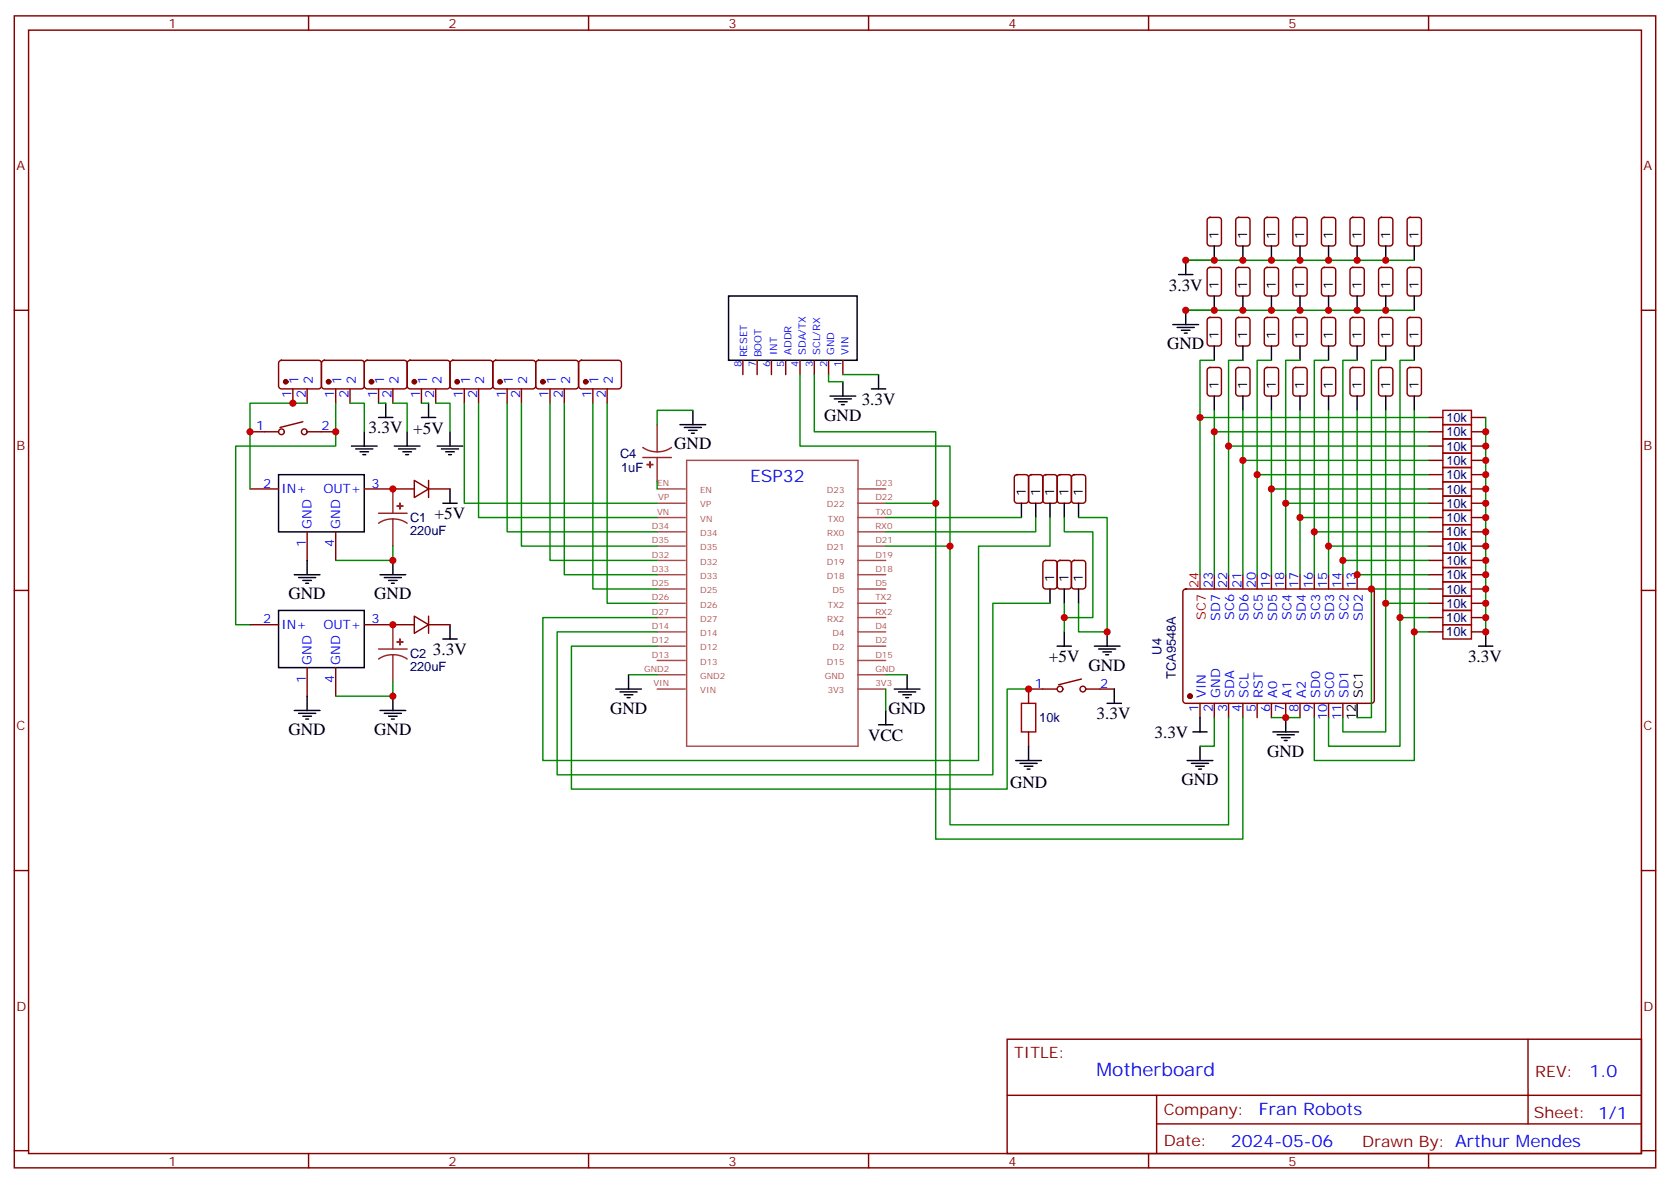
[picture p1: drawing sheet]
<svg xmlns="http://www.w3.org/2000/svg" width="412mm" height="292mm" viewBox="0 0 412 292" stroke-linecap="round" stroke-linejoin="round" font-family="sans-serif">
<g fill="none" stroke="#870000" stroke-width=".35">
<path d="M3.5 3.9h405.4v284.4h-405.4zM7.1 7.4h398.2v277.3h-398.2zM76.2 3.9v3.5M145.3 3.9v3.5M214.5 3.9v3.5M283.6 3.9v3.5M352.8 3.9v3.5M298.3 53.9l.5-.2h2.1a.71 .71 0 0 1 .7 .7v5.6a.76 .76 0 0 1-.7 .7h-2.1a.76 .76 0 0 1-.7-.7v-5.6zM305.4 53.9l.5-.2h2.1a.71 .71 0 0 1 .7 .7v5.6a.76 .76 0 0 1-.7 .7h-2.1a.76 .76 0 0 1-.7-.7v-5.6zM312.4 53.9l.5-.2h2.1a.71 .71 0 0 1 .7 .7v5.6a.76 .76 0 0 1-.7 .7h-2.1a.76 .76 0 0 1-.7-.7v-5.6zM319.5 53.9l.5-.2h2.1a.71 .71 0 0 1 .7 .7v5.6a.76 .76 0 0 1-.7 .7h-2.1a.76 .76 0 0 1-.7-.7v-5.6zM326.6 53.9l.4-.2h2.1a.71 .71 0 0 1 .7 .7v5.6a.76 .76 0 0 1-.7 .7h-2.1a.76 .76 0 0 1-.7-.7v-5.6z"/>
<path d="M333.6 53.9l.5-.2h2.1a.71 .71 0 0 1 .7 .7v5.6a.76 .76 0 0 1-.7 .7h-2.1a.76 .76 0 0 1-.7-.7v-5.6zM340.7 53.9l.4-.2h2.2a.71 .71 0 0 1 .7 .7v5.6a.76 .76 0 0 1-.7 .7h-2.2a.76 .76 0 0 1-.7-.7v-5.6zM347.7 53.9l.5-.2h2.1a.71 .71 0 0 1 .7 .7v5.6a.76 .76 0 0 1-.7 .7h-2.1a.76 .76 0 0 1-.7-.7v-5.6zM3.5 76.6h3.6M298.3 78.6l.5-.2h2.1a.71 .71 0 0 1 .7 .7v5.6a.76 .76 0 0 1-.7 .7h-2.1a.76 .76 0 0 1-.7-.7v-5.6zM298.3 66.2l.5-.2h2.1a.71 .71 0 0 1 .7 .7v5.7a.76 .76 0 0 1-.7 .7h-2.1a.76 .76 0 0 1-.7-.7v-5.7zM305.4 78.6l.5-.2h2.1a.71 .71 0 0 1 .7 .7v5.6a.76 .76 0 0 1-.7 .7h-2.1a.76 .76 0 0 1-.7-.7v-5.6zM305.4 66.2l.5-.2h2.1a.71 .71 0 0 1 .7 .7v5.7a.76 .76 0 0 1-.7 .7h-2.1a.76 .76 0 0 1-.7-.7v-5.7zM312.4 78.6l.5-.2h2.1a.71 .71 0 0 1 .7 .7v5.6a.76 .76 0 0 1-.7 .7h-2.1a.76 .76 0 0 1-.7-.7v-5.6zM312.4 66.2l.5-.2h2.1a.71 .71 0 0 1 .7 .7v5.7a.76 .76 0 0 1-.7 .7h-2.1a.76 .76 0 0 1-.7-.7v-5.7zM319.5 78.6l.5-.2h2.1a.71 .71 0 0 1 .7 .7v5.6a.76 .76 0 0 1-.7 .7h-2.1a.76 .76 0 0 1-.7-.7v-5.6zM319.5 66.2l.5-.2h2.1a.71 .71 0 0 1 .7 .7v5.7a.76 .76 0 0 1-.7 .7h-2.1a.76 .76 0 0 1-.7-.7v-5.7z"/>
<path d="M326.6 78.6l.4-.2h2.1a.71 .71 0 0 1 .7 .7v5.6a.76 .76 0 0 1-.7 .7h-2.1a.76 .76 0 0 1-.7-.7v-5.6zM326.6 66.2l.4-.2h2.1a.71 .71 0 0 1 .7 .7v5.7a.76 .76 0 0 1-.7 .7h-2.1a.76 .76 0 0 1-.7-.7v-5.7zM333.6 78.6l.5-.2h2.1a.71 .71 0 0 1 .7 .7v5.6a.76 .76 0 0 1-.7 .7h-2.1a.76 .76 0 0 1-.7-.7v-5.6zM333.6 66.2l.5-.2h2.1a.71 .71 0 0 1 .7 .7v5.7a.76 .76 0 0 1-.7 .7h-2.1a.76 .76 0 0 1-.7-.7v-5.7zM340.7 78.6l.4-.2h2.2a.71 .71 0 0 1 .7 .7v5.6a.76 .76 0 0 1-.7 .7h-2.2a.76 .76 0 0 1-.7-.7v-5.6zM340.7 66.2l.4-.2h2.2a.71 .71 0 0 1 .7 .7v5.7a.76 .76 0 0 1-.7 .7h-2.2a.76 .76 0 0 1-.7-.7v-5.7zM347.7 78.6l.5-.2h2.1a.71 .71 0 0 1 .7 .7v5.6a.76 .76 0 0 1-.7 .7h-2.1a.76 .76 0 0 1-.7-.7v-5.6zM347.7 66.2l.5-.2h2.1a.71 .71 0 0 1 .7 .7v5.7a.76 .76 0 0 1-.7 .7h-2.1a.76 .76 0 0 1-.7-.7v-5.7zM405.3 76.6h3.6M69 89.1l.5-.2h9.2a.71 .71 0 0 1 .7 .7v5.7a.76 .76 0 0 1-.7 .7h-9.2a.76 .76 0 0 1-.7-.7v-5.7zM72.3 96v3.5M75.8 96v3.5"/>
<path d="M79.6 89.1l.5-.2h9.2a.71 .71 0 0 1 .7 .7v5.7a.76 .76 0 0 1-.7 .7h-9.2a.76 .76 0 0 1-.7-.7v-5.7zM82.9 96v3.5M86.4 96v3.5M90.2 89.1l.5-.2h9.1a.71 .71 0 0 1 .7 .7v5.7a.76 .76 0 0 1-.7 .7h-9.1a.76 .76 0 0 1-.7-.7v-5.7zM93.5 96v3.5M97 96v3.5M100.8 89.1l.4-.2h9.2a.71 .71 0 0 1 .7 .7v5.7a.76 .76 0 0 1-.7 .7h-9.2a.76 .76 0 0 1-.7-.7v-5.7zM104.1 96v3.5M107.6 96v3.5M111.4 89.1l.4-.2h9.2a.71 .71 0 0 1 .7 .7v5.7a.76 .76 0 0 1-.7 .7h-9.2a.76 .76 0 0 1-.7-.7v-5.7zM114.7 96v3.5M118.2 96v3.5"/>
<path d="M121.9 89.1l.5-.2h9.2a.71 .71 0 0 1 .7 .7v5.7a.76 .76 0 0 1-.7 .7h-9.2a.76 .76 0 0 1-.7-.7v-5.7zM125.2 96v3.5M128.8 96v3.5M132.5 89.1l.5-.2h9.2a.71 .71 0 0 1 .7 .7v5.7a.76 .76 0 0 1-.7 .7h-9.2a.76 .76 0 0 1-.7-.7v-5.7zM135.8 96v3.5M139.3 96v3.5M143.1 89.1l.5-.2h9.2a.71 .71 0 0 1 .7 .7v5.7a.76 .76 0 0 1-.7 .7h-9.2a.76 .76 0 0 1-.7-.7v-5.7zM146.4 96v3.5M149.9 96v3.5M183.4 88.9v3.6M187 88.9v3.6M190.5 88.9v3.6"/>
<path d="M194 88.9v3.6M197.6 88.9v3.6M201.1 88.9v3.6M204.6 88.9v3.6M208.1 88.9v3.6M298.3 90.9l.5-.2h2.1a.71 .71 0 0 1 .7 .7v5.6a.76 .76 0 0 1-.7 .8h-2.1a.76 .76 0 0 1-.7-.8v-5.6zM305.4 90.9l.5-.2h2.1a.71 .71 0 0 1 .7 .7v5.6a.76 .76 0 0 1-.7 .8h-2.1a.76 .76 0 0 1-.7-.8v-5.6zM312.4 90.9l.5-.2h2.1a.71 .71 0 0 1 .7 .7v5.6a.76 .76 0 0 1-.7 .8h-2.1a.76 .76 0 0 1-.7-.8v-5.6zM319.5 90.9l.5-.2h2.1a.71 .71 0 0 1 .7 .7v5.6a.76 .76 0 0 1-.7 .8h-2.1a.76 .76 0 0 1-.7-.8v-5.6zM326.6 90.9l.4-.2h2.1a.71 .71 0 0 1 .7 .7v5.6a.76 .76 0 0 1-.7 .8h-2.1a.76 .76 0 0 1-.7-.8v-5.6zM333.6 90.9l.5-.2h2.1a.71 .71 0 0 1 .7 .7v5.6a.76 .76 0 0 1-.7 .8h-2.1a.76 .76 0 0 1-.7-.8v-5.6zM340.7 90.9l.4-.2h2.2a.71 .71 0 0 1 .7 .7v5.6a.76 .76 0 0 1-.7 .8h-2.2a.76 .76 0 0 1-.7-.8v-5.6z"/>
<path d="M347.7 90.9l.5-.2h2.1a.71 .71 0 0 1 .7 .7v5.6a.76 .76 0 0 1-.7 .8h-2.1a.76 .76 0 0 1-.7-.8v-5.6zM61.7 106.6h7.1M74.8 104.1l-5.7 1.4M75.8 106.6h7.1M102.3 118.6l3.5 2.1-3.5 2.1zM105.8 118.6v4.2M250.7 117.4l.5-.2h2.1a.71 .71 0 0 1 .7 .7v5.6a.76 .76 0 0 1-.7 .7h-2.1a.76 .76 0 0 1-.7-.7v-5.6zM254.2 117.4l.5-.2h2.1a.71 .71 0 0 1 .7 .7v5.6a.76 .76 0 0 1-.7 .7h-2.1a.76 .76 0 0 1-.7-.7v-5.6zM257.8 117.4l.4-.2h2.1a.71 .71 0 0 1 .8 .7v5.6a.76 .76 0 0 1-.8 .7h-2.1a.76 .76 0 0 1-.7-.7v-5.6zM261.3 117.4l.5-.2h2.1a.71 .71 0 0 1 .7 .7v5.6a.76 .76 0 0 1-.7 .7h-2.1a.76 .76 0 0 1-.7-.7v-5.6zM264.8 117.4l.5-.2h2.1a.71 .71 0 0 1 .7 .7v5.6a.76 .76 0 0 1-.7 .7h-2.1a.76 .76 0 0 1-.7-.7v-5.6zM352.8 106.6h3.5"/>
<path d="M352.8 110.1h3.5M352.8 103h3.5M352.8 113.6h3.5M352.8 117.2h3.5M363.4 106.6h3.5M363.4 110.1h3.5M363.4 103h3.5M363.4 113.6h3.5M363.4 117.2h3.5M61.7 120.7h7.1M75.8 131.3v7M82.9 131.3v7"/>
<path d="M90 120.7h12.3M105.8 120.7h5.3M257.8 138.5l.4-.2h2.1a.71 .71 0 0 1 .8 .7v5.7a.76 .76 0 0 1-.8 .7h-2.1a.76 .76 0 0 1-.7-.7v-5.7zM261.3 138.5l.5-.2h2.1a.71 .71 0 0 1 .7 .7v5.7a.76 .76 0 0 1-.7 .7h-2.1a.76 .76 0 0 1-.7-.7v-5.7zM264.8 138.5l.5-.2h2.1a.71 .71 0 0 1 .7 .7v5.7a.76 .76 0 0 1-.7 .7h-2.1a.76 .76 0 0 1-.7-.7v-5.7zM352.8 120.7h3.5M352.8 124.2h3.5M352.8 127.7h3.5M352.8 131.3h3.5M352.8 134.8h3.5M352.8 138.3h3.5M363.4 120.7h3.5"/>
<path d="M363.4 124.2h3.5M363.4 127.7h3.5M363.4 131.3h3.5M363.4 134.8h3.5M363.4 138.3h3.5M3.5 145.7h3.6M61.7 154.2h7.1M90 154.2h12.3M102.3 152.1l3.5 2.1-3.5 2.1zM105.8 154.2h5.3M105.8 152.1v4.2M292.3 145.6l.5-.2h45.9a.71 .71 0 0 1 .7 .7v26.8a.76 .76 0 0 1-.7 .7h-45.9a.76 .76 0 0 1-.7-.7v-26.8z"/>
<path d="M299.9 141.9v3.5M303.4 141.9v3.5M306.9 141.9v3.5M310.4 141.9v3.5M314 141.9v3.5M317.5 141.9v3.5M321 141.9v3.5M324.6 141.9v3.5M328.1 141.9v3.5M331.6 141.9v3.5M335.1 141.9v3.5M352.8 141.9h3.5"/>
<path d="M352.8 145.4h3.5M352.8 148.9h3.5M352.8 152.4h3.5M352.8 156h3.5M363.4 141.9h3.5M363.4 145.4h3.5M363.4 148.9h3.5M363.4 152.4h3.5M363.4 156h3.5M405.3 145.7h3.6M75.8 164.8v7M82.9 164.8v7"/>
<path d="M261.1 170.1h-7.1v3.5M267.1 167.6l-5.7 1.4M268.1 170.1h7.1M296.3 173.6v3.5M299.9 173.6v3.5M303.4 173.6v3.5M306.9 173.6v3.5M310.4 173.6v3.5M314 173.6v3.5M317.5 173.6v3.5M321 173.6v3.5M324.6 173.6v3.5"/>
<path d="M328.1 173.6v3.5M331.6 173.6v3.5M254 180.7v3.5M3.5 214.9h3.6M405.3 214.9h3.6M248.7 256.5h156.6v28.2h-156.6zM377.3 256.5v20.9M248.7 270.4h156.5M285.6 277.4h119.6M285.6 270.4v14.1M3.5 284h3.6M76.2 284.7v3.6"/>
<path d="M145.3 284.7v3.6M214.5 284.7v3.6M283.6 284.7v3.6M352.8 284.7v3.6M405.3 284h3.6"/>
<circle cx="69.5" cy="106.6" r=".71"/>
<circle cx="75.1" cy="106.6" r=".71"/>
<circle cx="261.8" cy="170.1" r=".71"/>
<circle cx="267.4" cy="170.1" r=".71"/>
</g>
<g fill="none" stroke="#a64a4a" stroke-width=".35">
<path d="M169.6 113.6h42.3v70.6h-42.3zM162.3 138.3h6.9M162.3 134.8h6.9M162.3 131.3h6.9M162.3 127.7h6.9M162.3 124.2h6.9M162.3 120.7h6.9M211.8 138.3h6.9M211.8 134.8h6.9M211.8 131.3h6.9M211.8 127.7h6.9M211.8 124.2h6.9"/>
<path d="M211.8 120.7h6.9M162.3 159.5h6.9M162.3 156h6.9M162.3 152.4h6.9M162.3 148.9h6.9M162.3 145.4h6.9M162.3 141.9h6.9M211.8 159.5h6.9M211.8 156h6.9M211.8 152.4h6.9M211.8 148.9h6.9M211.8 145.4h6.9"/>
<path d="M211.8 141.9h6.9M162.3 170.1h6.9M162.3 166.5h6.9M162.3 163h6.9M211.8 170.1h6.9M211.8 166.5h6.9M211.8 163h6.9"/>
</g>
<path d="M296.3 141.9v3.5" fill="none" stroke="#f00" stroke-width=".35"/>
<g fill="none" stroke="#000" stroke-width=".35">
<path d="M179.9 73.1h31.8v15.8h-31.8zM291 67.8h3.6M292.8 64.2v3.6M292.8 76.6v3.5M299.9 60.7v3.5M299.9 73.1v3.5M306.9 60.7v3.5M306.9 73.1v3.5M314 60.7v3.5M314 73.1v3.5M321 60.7v3.5M321 73.1v3.5"/>
<path d="M328.1 60.7v3.5M328.1 73.1v3.5M335.1 60.7v3.5M335.1 73.1v3.5M342.2 60.7v3.5M342.2 73.1v3.5M349.2 60.7v3.5M349.2 73.1v3.5M95.2 99.5v3.5M105.8 99.5v3.5M205 97.8h6.3M206 98.5h4.3"/>
<path d="M207.1 99.2h2.1M207.8 99.9h.7M208.1 94.2v3.6M215.2 96h3.5M217 92.5v3.5M289.6 80.1h6.4M290.7 80.8h4.2M291.7 81.5h2.2M292.5 82.2h.7M299.9 85.4v3.5M299.9 97.8v3.5M306.9 85.4v3.5"/>
<path d="M306.9 97.8v3.5M314 85.4v3.5M314 97.8v3.5M321 85.4v3.5M321 97.8v3.5M328.1 85.4v3.5M328.1 97.8v3.5M335.1 85.4v3.5M335.1 97.8v3.5M342.2 85.4v3.5M342.2 97.8v3.5M349.2 85.4v3.5"/>
<path d="M349.2 97.8v3.5M68.8 117.2h21.2v14.1h-21.2zM86.8 110.1h6.3M87.8 110.8h4.3M88.9 111.5h2.1M89.6 112.2h.7M90 106.6v3.5M93.5 103h3.5M97.4 110.1h6.3M98.4 110.8h4.3M99.5 111.5h2.1M100.2 112.2h.7"/>
<path d="M100.5 106.6v3.5M104.1 103h3.5M107.9 110.1h6.4M109 110.8h4.2M110.1 111.5h2.1M110.8 112.2h.7M111.1 106.6v3.5M167.9 104.8h6.4M169 105.5h4.2M170 106.2h2.2M170.7 106.9h.7M171.1 101.3v3.5"/>
<path d="M75.8 138.3v3.6M97 138.3v3.6M109.4 124.2h3.5M111.1 120.7v3.5M252.2 124.2v3.5M255.8 124.2v3.5M259.3 124.2v3.5M262.8 124.2v3.5M266.3 124.2v3.5M68.8 150.7h21.2v14.1h-21.2zM72.7 141.9h6.3M73.7 142.6h4.3"/>
<path d="M74.8 143.3h2.1M75.5 144h.7M93.8 141.9h6.4M94.9 142.6h4.2M96 143.3h2.1M96.7 144h.7M109.4 157.7h3.5M111.1 154.2v3.5M259.3 145.4v3.5M261.1 159.5h3.5M262.8 145.4v3.5M262.8 156v3.5"/>
<path d="M266.3 145.4v3.5M270.2 159.5h6.4M273.4 156v3.5M365.1 159.5h3.6M366.9 156v3.5M72.7 175.4h6.3M73.7 176.1h4.3M74.8 176.8h2.1M75.5 177.5h.7M75.8 171.8v3.6M93.8 175.4h6.4M94.9 176.1h4.2"/>
<path d="M96 176.8h2.1M96.7 177.5h.7M97 171.8v3.6M152 170.1h6.4M153.1 170.8h4.2M154.2 171.5h2.1M154.9 172.2h.7M155.2 166.5v3.6M217 178.9h3.5M218.7 175.4v3.5M220.8 170.1h6.4M221.9 170.8h4.2"/>
<path d="M223 171.5h2.1M223.7 172.2h.7M224 166.5v3.6M271.3 160.2h4.2M272.3 160.9h2.2M273 161.6h.8M273.4 173.6h3.5M275.2 170.1v3.5M296.3 177.1v3.6M317.5 177.1v3.6M335.1 173.6v3.5M250.8 187.7h6.4"/>
<path d="M251.9 188.4h4.2M252.9 189.1h2.2M253.6 189.8h.8M254 184.2v3.5M293.2 187.7h6.3M294.2 188.4h4.2M294.6 180.7h3.5M295.3 189.1h2.1M296 189.8h.7M296.3 184.2v3.5M314.3 180.7h6.4M315.4 181.4h4.2"/>
<path d="M316.4 182.1h2.2M317.1 182.8h.8"/>
</g>
<g fill="#870000" stroke="#870000" stroke-width=".35">
<circle cx="293.9" cy="171.8" r=".53"/>
<circle cx="70.6" cy="94.2" r=".53"/>
<circle cx="81.1" cy="94.2" r=".53"/>
<circle cx="91.7" cy="94.2" r=".53"/>
<circle cx="102.3" cy="94.2" r=".53"/>
<circle cx="112.9" cy="94.2" r=".53"/>
<circle cx="123.5" cy="94.2" r=".53"/>
<circle cx="134.1" cy="94.2" r=".53"/>
<circle cx="144.6" cy="94.2" r=".53"/>
</g>
<g fill="none" stroke="#8c2424" stroke-width=".35">
<path d="M158.7 110.5l1.7 .8 1.9 .2M158.7 112.9h7.1M162.3 104.8v6.7M162.3 112.9v6M165.8 110.5l-1.7 .8-1.8 .2M93.5 126.7h7M97 128.1l-1.8 .2-1.7 .9M97 128.1l1.9 .2 1.6 .9M97 120.7v6M97 128.1v6.7M97 154.2v6M93.5 160.2h7"/>
<path d="M97 161.6l-1.8 .2-1.7 .9M97 161.6l1.9 .2 1.6 .9M97 161.6v6.7"/>
</g>
<g fill="#8c2424" stroke="#8c2424" stroke-width=".35">
<path d="M98.1 124.9l1.4 .1z"/>
<path d="M98.7 124.2l.1 1.4z"/>
<path d="M98.1 158.4l1.4 .1z"/>
<path d="M98.7 157.7l.1 1.4z"/>
<path d="M159.8 114.7h1.4z"/>
<path d="M160.5 114v1.4z"/>
</g>
<g fill="none" stroke="#a10000" stroke-width=".35">
<path d="M356.3 104.8h7.1v3.5h-7.1zM356.3 108.3h7.1v3.6h-7.1zM356.3 101.3h7.1v3.5h-7.1zM356.3 111.9h7.1v3.5h-7.1zM356.3 115.4h7.1v3.5h-7.1zM356.3 118.9h7.1v3.5h-7.1zM356.3 122.4h7.1v3.6h-7.1zM356.3 126h7.1v3.5h-7.1zM356.3 129.5h7.1v3.5h-7.1zM356.3 133h7.1v3.6h-7.1zM356.3 136.6h7.1v3.5h-7.1zM356.3 140.1h7.1v3.5h-7.1z"/>
<path d="M356.3 143.6h7.1v3.5h-7.1zM356.3 147.1h7.1v3.6h-7.1zM356.3 150.7h7.1v3.5h-7.1zM356.3 154.2h7.1v3.5h-7.1zM252.2 173.6h3.6v7.1h-3.6z"/>
</g>
<g fill="none" stroke="#008700" stroke-width=".35">
<path d="M292.8 64.2h56.4M292.8 76.6h56.4M75.8 99.5h-14.1v21.2M82.9 99.5v10.6h-24.7v44.1h3.5M86.4 99.5h3.6v7.1M93.5 99.5h1.7M97 99.5h3.5v7.1M104.1 99.5h1.7M107.6 99.5h3.5v7.1M114.7 99.5v24.7h47.6M118.2 99.5v28.2h44.1M125.2 99.5v31.8h37.1"/>
<path d="M128.8 99.5v35.3h33.5M135.8 99.5v38.8h26.5M139.3 99.5v42.4h23M146.4 99.5v45.9h15.9M149.9 99.5v49.4h12.4M197.6 92.5v17.6h37v24.7h-15.9M201.1 92.5v14.1h30v17.6h-12.4M204.6 92.5v1.7h3.5M208.1 92.5h8.9M299.9 88.9h-3.6v53M306.9 88.9h-3.5v53M314 88.9h-3.6v53"/>
<path d="M321 88.9h-3.5v53M328.1 88.9h-3.5v53M335.1 88.9h-3.5v53M342.2 88.9h-3.5v88.2h-3.6M349.2 88.9h-3.5v95.3h-17.6v-7.1M162.3 118.9v1.8M171.1 101.3h-8.8v3.5M296.3 103h56.5M299.9 101.3v40.6M299.9 106.6h52.9M303.4 110.1h49.4M306.9 101.3v40.6"/>
<path d="M306.9 113.6h45.9M310.4 117.2h42.4M314 101.3v40.6M321 101.3v40.6M328.1 101.3v40.6M335.1 101.3v40.6h17.7M342.2 101.3v79.4h-10.6v-3.6M349.2 101.3v86.4h-24.6v-10.6M366.9 103v53M97 134.8v3.5h-14.1M218.7 127.7h33.5M231.1 124.2v82.9h75.8v-30"/>
<path d="M234.6 134.8v68.8h68.8v-26.5M255.8 127.7v3.6h-37.1M259.3 127.7v7.1h-17.6v52.9h-107.6v-35.3h28.2M262.8 127.7v3.6h7.1v21.1h-7.1v-3.5M266.3 127.7h7.1v28.3h-7.1v-7.1M314 120.7h38.8M317.5 124.2h35.3M321 127.7h31.8M324.6 131.3h28.2M328.1 134.8h24.7M331.6 138.3h21.2M162.3 159.5h-21.2v35.3h107.6v-24.7h5.3"/>
<path d="M259.3 148.9h-14.1v42.3h-107.6v-35.2h24.7M262.8 152.4v3.6M338.7 145.4h14.1M342.2 148.9h10.6M345.7 152.4h7.1M349.2 156h3.6M97 168.3v3.5h-14.1M155.2 166.5h7.1M218.7 166.5h5.3M218.7 170.1v5.3M299.9 177.1v7.1h-3.6M314 177.1h7"/>
</g>
<g fill="#c00">
<circle cx="317.5" cy="177.1" r=".88"/>
<circle cx="299.9" cy="64.2" r=".88"/>
<circle cx="342.2" cy="64.2" r=".88"/>
<circle cx="335.1" cy="64.2" r=".88"/>
<circle cx="328.1" cy="64.2" r=".88"/>
<circle cx="321" cy="64.2" r=".88"/>
<circle cx="314" cy="64.2" r=".88"/>
<circle cx="306.9" cy="64.2" r=".88"/>
<circle cx="299.9" cy="76.6" r=".88"/>
<circle cx="306.9" cy="76.6" r=".88"/>
<circle cx="314" cy="76.6" r=".88"/>
<circle cx="321" cy="76.6" r=".88"/>
<circle cx="328.1" cy="76.6" r=".88"/>
<circle cx="335.1" cy="76.6" r=".88"/>
<circle cx="342.2" cy="76.6" r=".88"/>
<circle cx="254" cy="170.1" r=".88"/>
<circle cx="292.8" cy="64.2" r=".88"/>
<circle cx="292.8" cy="76.6" r=".88"/>
<circle cx="231.1" cy="124.2" r=".88"/>
<circle cx="234.6" cy="134.8" r=".88"/>
<circle cx="273.4" cy="156" r=".88"/>
<circle cx="262.8" cy="152.4" r=".88"/>
<circle cx="97" cy="138.3" r=".88"/>
<circle cx="97" cy="171.8" r=".88"/>
<circle cx="72.3" cy="99.5" r=".88"/>
<circle cx="61.7" cy="106.6" r=".88"/>
<circle cx="82.9" cy="106.6" r=".88"/>
<circle cx="335.1" cy="141.9" r=".88"/>
<circle cx="331.6" cy="138.3" r=".88"/>
<circle cx="328.1" cy="134.8" r=".88"/>
<circle cx="324.6" cy="131.3" r=".88"/>
<circle cx="321" cy="127.7" r=".88"/>
<circle cx="317.5" cy="124.2" r=".88"/>
<circle cx="314" cy="120.7" r=".88"/>
<circle cx="310.4" cy="117.2" r=".88"/>
<circle cx="306.9" cy="113.6" r=".88"/>
<circle cx="303.4" cy="110.1" r=".88"/>
<circle cx="299.9" cy="106.6" r=".88"/>
<circle cx="296.3" cy="103" r=".88"/>
<circle cx="338.7" cy="145.4" r=".88"/>
<circle cx="342.2" cy="148.9" r=".88"/>
<circle cx="345.7" cy="152.4" r=".88"/>
<circle cx="349.3" cy="156" r=".88"/>
<circle cx="366.9" cy="106.6" r=".88"/>
<circle cx="366.9" cy="110.1" r=".88"/>
<circle cx="366.9" cy="113.6" r=".88"/>
<circle cx="366.9" cy="117.2" r=".88"/>
<circle cx="366.9" cy="120.7" r=".88"/>
<circle cx="366.9" cy="124.2" r=".88"/>
<circle cx="366.9" cy="127.7" r=".88"/>
<circle cx="366.9" cy="131.3" r=".88"/>
<circle cx="366.9" cy="134.8" r=".88"/>
<circle cx="366.9" cy="138.3" r=".88"/>
<circle cx="366.9" cy="141.9" r=".88"/>
<circle cx="366.9" cy="145.4" r=".88"/>
<circle cx="366.9" cy="148.9" r=".88"/>
<circle cx="366.9" cy="152.4" r=".88"/>
<circle cx="366.9" cy="156" r=".88"/>
<circle cx="97" cy="120.7" r=".88"/>
<circle cx="97" cy="154.2" r=".88"/>
</g>
<text font-size="4.6" fill="#00f" x="270.8" y="265.5">Motherboard</text>
<g font-size="4.2">
<text x="288.6" y="71.7">3.3V</text>
<text x="288.2" y="86.2">GND</text>
<text x="212.8" y="99.9">3.3V</text>
<text x="91" y="107">3.3V</text>
<text x="102.1" y="107">+5V</text>
<text x="203.6" y="103.8">GND</text>
<text x="166.5" y="110.9">GND</text>
<text x="107.3" y="128.2">+5V</text>
<text x="71.3" y="148">GND</text>
<text x="92.4" y="147.9">GND</text>
<text x="106.9" y="161.7">3.3V</text>
<text x="259" y="163.5">+5V</text>
<text x="268.8" y="165.5">GND</text>
<text x="362.5" y="163.4">3.3V</text>
<text x="150.6" y="176.1">GND</text>
<text x="219.4" y="176.1">GND</text>
<text x="270.8" y="177.5">3.3V</text>
<text x="71.3" y="181.4">GND</text>
<text x="92.4" y="181.4">GND</text>
<text x="214.4" y="182.8">VCC</text>
<text x="285.1" y="182.1">3.3V</text>
<text x="312.9" y="186.8">GND</text>
<text x="249.4" y="194.4">GND</text>
<text x="291.7" y="193.8">GND</text>
</g>
<g font-size="4.2" fill="#00f">
<text x="185.2" y="118.9">ESP32</text>
<text x="392.5" y="265.8">1.0</text>
<text x="310.9" y="275.3">Fran Robots</text>
<text x="304" y="283.1">2024-05-06</text>
</g>
<g font-size="3.9" fill="#800">
<text x="250.5" y="261.1">TITLE:</text>
<text x="379.1" y="265.8">REV:</text>
<text x="287.4" y="275.3">Company:</text>
<text x="378.7" y="275.9">Sheet: 1/1</text>
<text x="287.4" y="283">Date:</text>
<text x="336.4" y="283.1">Drawn By: Arthur Mendes</text>
</g>
<g font-size="3.2" fill="#800">
<text x="41.6" y="6.9">1</text>
<text x="110.8" y="6.9">2</text>
<text x="179.9" y="6.9">3</text>
<text x="249.1" y="6.9">4</text>
<text x="318.2" y="6.9">5</text>
<text x="4.1" y="42">A</text>
<text x="405.9" y="42">A</text>
<text x="4.1" y="111.2">B</text>
<text x="405.9" y="111.2">B</text>
<text x="4.1" y="180.3">C</text>
<text x="405.9" y="180.3">C</text>
<text x="4.1" y="249.4">D</text>
<text x="405.9" y="249.4">D</text>
<text x="41.6" y="287.7">1</text>
<text x="110.8" y="287.7">2</text>
<text x="179.9" y="287.7">3</text>
<text x="249.1" y="287.7">4</text>
<text x="318.2" y="287.7">5</text>
</g>
<g font-size="3.2">
<text x="300.9" y="58.9" transform="rotate(-90 300.9 58.9)">1</text>
<text x="308" y="58.9" transform="rotate(-90 308 58.9)">1</text>
<text x="315" y="58.9" transform="rotate(-90 315 58.9)">1</text>
<text x="322.1" y="58.9" transform="rotate(-90 322.1 58.9)">1</text>
<text x="329.1" y="58.9" transform="rotate(-90 329.1 58.9)">1</text>
<text x="336.2" y="58.9" transform="rotate(-90 336.2 58.9)">1</text>
<text x="343.3" y="58.9" transform="rotate(-90 343.3 58.9)">1</text>
<text x="350.3" y="58.9" transform="rotate(-90 350.3 58.9)">1</text>
<text x="300.9" y="71.3" transform="rotate(-90 300.9 71.3)">1</text>
<text x="308" y="71.3" transform="rotate(-90 308 71.3)">1</text>
<text x="315" y="71.3" transform="rotate(-90 315 71.3)">1</text>
<text x="322.1" y="71.3" transform="rotate(-90 322.1 71.3)">1</text>
<text x="329.1" y="71.3" transform="rotate(-90 329.1 71.3)">1</text>
<text x="336.2" y="71.3" transform="rotate(-90 336.2 71.3)">1</text>
<text x="343.3" y="71.3" transform="rotate(-90 343.3 71.3)">1</text>
<text x="350.3" y="71.3" transform="rotate(-90 350.3 71.3)">1</text>
<text x="300.9" y="83.6" transform="rotate(-90 300.9 83.6)">1</text>
<text x="308" y="83.6" transform="rotate(-90 308 83.6)">1</text>
<text x="315" y="83.6" transform="rotate(-90 315 83.6)">1</text>
<text x="322.1" y="83.6" transform="rotate(-90 322.1 83.6)">1</text>
<text x="329.1" y="83.6" transform="rotate(-90 329.1 83.6)">1</text>
<text x="336.2" y="83.6" transform="rotate(-90 336.2 83.6)">1</text>
<text x="343.3" y="83.6" transform="rotate(-90 343.3 83.6)">1</text>
<text x="350.3" y="83.6" transform="rotate(-90 350.3 83.6)">1</text>
<text x="300.9" y="96" transform="rotate(-90 300.9 96)">1</text>
<text x="308" y="96" transform="rotate(-90 308 96)">1</text>
<text x="315" y="96" transform="rotate(-90 315 96)">1</text>
<text x="322.1" y="96" transform="rotate(-90 322.1 96)">1</text>
<text x="329.1" y="96" transform="rotate(-90 329.1 96)">1</text>
<text x="336.2" y="96" transform="rotate(-90 336.2 96)">1</text>
<text x="343.3" y="96" transform="rotate(-90 343.3 96)">1</text>
<text x="350.3" y="96" transform="rotate(-90 350.3 96)">1</text>
<text x="253.3" y="122.4" transform="rotate(-90 253.3 122.4)">1</text>
<text x="256.8" y="122.4" transform="rotate(-90 256.8 122.4)">1</text>
<text x="260.3" y="122.4" transform="rotate(-90 260.3 122.4)">1</text>
<text x="263.9" y="122.4" transform="rotate(-90 263.9 122.4)">1</text>
<text x="267.4" y="122.4" transform="rotate(-90 267.4 122.4)">1</text>
<text x="260.3" y="143.6" transform="rotate(-90 260.3 143.6)">1</text>
<text x="263.9" y="143.6" transform="rotate(-90 263.9 143.6)">1</text>
<text x="267.4" y="143.6" transform="rotate(-90 267.4 143.6)">1</text>
<text x="336.5" y="172.3" transform="rotate(-90 336.5 172.3)">SC1</text>
<text x="334.8" y="177.8" transform="rotate(-90 334.8 177.8)">12</text>
</g>
<g font-size="3.2" fill="#00f">
<text x="73.7" y="94.7" transform="rotate(-90 73.7 94.7)">1</text>
<text x="77.3" y="94.7" transform="rotate(-90 77.3 94.7)">2</text>
<text x="84.3" y="94.7" transform="rotate(-90 84.3 94.7)">1</text>
<text x="87.8" y="94.7" transform="rotate(-90 87.8 94.7)">2</text>
<text x="94.9" y="94.7" transform="rotate(-90 94.9 94.7)">1</text>
<text x="98.4" y="94.7" transform="rotate(-90 98.4 94.7)">2</text>
<text x="105.5" y="94.7" transform="rotate(-90 105.5 94.7)">1</text>
<text x="109" y="94.7" transform="rotate(-90 109 94.7)">2</text>
<text x="116.1" y="94.7" transform="rotate(-90 116.1 94.7)">1</text>
<text x="119.6" y="94.7" transform="rotate(-90 119.6 94.7)">2</text>
<text x="126.6" y="94.7" transform="rotate(-90 126.6 94.7)">1</text>
<text x="130.2" y="94.7" transform="rotate(-90 130.2 94.7)">2</text>
<text x="137.2" y="94.7" transform="rotate(-90 137.2 94.7)">1</text>
<text x="140.8" y="94.7" transform="rotate(-90 140.8 94.7)">2</text>
<text x="147.8" y="94.7" transform="rotate(-90 147.8 94.7)">1</text>
<text x="151.3" y="94.7" transform="rotate(-90 151.3 94.7)">2</text>
<text x="72" y="98.2" transform="rotate(-90 72 98.2)">1</text>
<text x="75.5" y="98.2" transform="rotate(-90 75.5 98.2)">2</text>
<text x="82.5" y="98.2" transform="rotate(-90 82.5 98.2)">1</text>
<text x="86.1" y="98.2" transform="rotate(-90 86.1 98.2)">2</text>
<text x="93.1" y="98.2" transform="rotate(-90 93.1 98.2)">1</text>
<text x="96.7" y="98.2" transform="rotate(-90 96.7 98.2)">2</text>
<text x="103.7" y="98.2" transform="rotate(-90 103.7 98.2)">1</text>
<text x="107.2" y="98.2" transform="rotate(-90 107.2 98.2)">2</text>
<text x="114.3" y="98.2" transform="rotate(-90 114.3 98.2)">1</text>
<text x="117.8" y="98.2" transform="rotate(-90 117.8 98.2)">2</text>
<text x="124.9" y="98.2" transform="rotate(-90 124.9 98.2)">1</text>
<text x="128.4" y="98.2" transform="rotate(-90 128.4 98.2)">2</text>
<text x="135.5" y="98.2" transform="rotate(-90 135.5 98.2)">1</text>
<text x="139" y="98.2" transform="rotate(-90 139 98.2)">2</text>
<text x="146" y="98.2" transform="rotate(-90 146 98.2)">1</text>
<text x="149.6" y="98.2" transform="rotate(-90 149.6 98.2)">2</text>
<text x="63.2" y="106.2">1</text>
<text x="79.4" y="106.2">2</text>
<text x="65" y="120.3">2</text>
<text x="69.5" y="121.7">IN+</text>
<text x="79.9" y="121.7">OUT+</text>
<text x="91.7" y="120.3">3</text>
<text x="76.9" y="130.6" transform="rotate(-90 76.9 130.6)">GND</text>
<text x="84" y="130.6" transform="rotate(-90 84 130.6)">GND</text>
<text x="75.5" y="135" transform="rotate(-90 75.5 135)">1</text>
<text x="82.5" y="135" transform="rotate(-90 82.5 135)">4</text>
<text x="299.5" y="145.2" transform="rotate(-90 299.5 145.2)">23</text>
<text x="303" y="145.2" transform="rotate(-90 303 145.2)">22</text>
<text x="306.6" y="145.2" transform="rotate(-90 306.6 145.2)">21</text>
<text x="310.1" y="145.2" transform="rotate(-90 310.1 145.2)">20</text>
<text x="313.6" y="145.2" transform="rotate(-90 313.6 145.2)">19</text>
<text x="317.1" y="145.2" transform="rotate(-90 317.1 145.2)">18</text>
<text x="320.7" y="145.2" transform="rotate(-90 320.7 145.2)">17</text>
<text x="324.2" y="145.2" transform="rotate(-90 324.2 145.2)">16</text>
<text x="327.7" y="145.2" transform="rotate(-90 327.7 145.2)">15</text>
<text x="331.3" y="145.2" transform="rotate(-90 331.3 145.2)">14</text>
<text x="334.8" y="145.2" transform="rotate(-90 334.8 145.2)">13</text>
<text x="65" y="153.8">2</text>
<text x="69.5" y="155.3">IN+</text>
<text x="79.9" y="155.3">OUT+</text>
<text x="91.7" y="153.8">3</text>
<text x="301.3" y="153.3" transform="rotate(-90 301.3 153.3)">SD7</text>
<text x="304.8" y="153.1" transform="rotate(-90 304.8 153.1)">SC6</text>
<text x="308.3" y="153.3" transform="rotate(-90 308.3 153.3)">SD6</text>
<text x="311.9" y="153.1" transform="rotate(-90 311.9 153.1)">SC5</text>
<text x="315.4" y="153.3" transform="rotate(-90 315.4 153.3)">SD5</text>
<text x="318.9" y="153.1" transform="rotate(-90 318.9 153.1)">SC4</text>
<text x="322.4" y="153.3" transform="rotate(-90 322.4 153.3)">SD4</text>
<text x="326" y="153.1" transform="rotate(-90 326 153.1)">SC3</text>
<text x="329.5" y="153.3" transform="rotate(-90 329.5 153.3)">SD3</text>
<text x="333" y="153.1" transform="rotate(-90 333 153.1)">SC2</text>
<text x="336.5" y="153.3" transform="rotate(-90 336.5 153.3)">SD2</text>
<text x="76.9" y="164.1" transform="rotate(-90 76.9 164.1)">GND</text>
<text x="84" y="164.1" transform="rotate(-90 84 164.1)">GND</text>
<text x="75.5" y="168.6" transform="rotate(-90 75.5 168.6)">1</text>
<text x="82.5" y="168.6" transform="rotate(-90 82.5 168.6)">4</text>
<text x="255.5" y="169.7">1</text>
<text x="271.6" y="169.7">2</text>
<text x="297.7" y="172.3" transform="rotate(-90 297.7 172.3)">VIN</text>
<text x="301.3" y="172.3" transform="rotate(-90 301.3 172.3)">GND</text>
<text x="304.8" y="172.3" transform="rotate(-90 304.8 172.3)">SDA</text>
<text x="308.3" y="172.3" transform="rotate(-90 308.3 172.3)">SCL</text>
<text x="311.9" y="172.3" transform="rotate(-90 311.9 172.3)">RST</text>
<text x="315.4" y="172.3" transform="rotate(-90 315.4 172.3)">A0</text>
<text x="318.9" y="172.3" transform="rotate(-90 318.9 172.3)">A1</text>
<text x="322.4" y="172.3" transform="rotate(-90 322.4 172.3)">A2</text>
<text x="326" y="172.3" transform="rotate(-90 326 172.3)">SD0</text>
<text x="329.5" y="172.3" transform="rotate(-90 329.5 172.3)">SC0</text>
<text x="333" y="172.3" transform="rotate(-90 333 172.3)">SD1</text>
<text x="296" y="175.8" transform="rotate(-90 296 175.8)">1</text>
<text x="299.5" y="175.8" transform="rotate(-90 299.5 175.8)">2</text>
<text x="303" y="175.8" transform="rotate(-90 303 175.8)">3</text>
<text x="306.6" y="175.8" transform="rotate(-90 306.6 175.8)">4</text>
<text x="310.1" y="175.8" transform="rotate(-90 310.1 175.8)">5</text>
<text x="313.6" y="175.8" transform="rotate(-90 313.6 175.8)">6</text>
<text x="317.1" y="175.8" transform="rotate(-90 317.1 175.8)">7</text>
<text x="320.7" y="175.8" transform="rotate(-90 320.7 175.8)">8</text>
<text x="324.2" y="175.8" transform="rotate(-90 324.2 175.8)">9</text>
<text x="327.7" y="177.8" transform="rotate(-90 327.7 177.8)">10</text>
<text x="331.3" y="177.8" transform="rotate(-90 331.3 177.8)">11</text>
</g>
<g font-size="3.2" fill="#000080">
<text x="357.2" y="107.7">10k</text>
<text x="357.2" y="104.2">10k</text>
<text x="153.1" y="113">C4</text>
<text x="357.2" y="111.3">10k</text>
<text x="153.4" y="116.6">1uF</text>
<text x="357.2" y="114.8">10k</text>
<text x="357.2" y="118.3">10k</text>
<text x="357.2" y="121.8">10k</text>
<text x="357.2" y="125.4">10k</text>
<text x="101.2" y="128.9">C1</text>
<text x="357.2" y="128.9">10k</text>
<text x="101.2" y="132">220uF</text>
<text x="357.2" y="132.4">10k</text>
<text x="357.2" y="135.9">10k</text>
<text x="357.2" y="139.5">10k</text>
<text x="357.2" y="143">10k</text>
<text x="357.2" y="146.5">10k</text>
<text x="357.2" y="153.6">10k</text>
<text x="357.2" y="150.1">10k</text>
<text x="286.9" y="161.6" transform="rotate(-90 286.9 161.6)">U4</text>
<text x="357.2" y="157.1">10k</text>
<text x="101.2" y="165.6">220uF</text>
<text x="101.2" y="162.4">C2</text>
<text x="290.4" y="167.6" transform="rotate(-90 290.4 167.6)">TCA9548A</text>
<text x="256.6" y="178.3">10k</text>
</g>
<g font-size="3.2" fill="#f00">
<text x="296" y="145.2" transform="rotate(-90 296 145.2)">24</text>
<text x="297.7" y="153.1" transform="rotate(-90 297.7 153.1)">SC7</text>
</g>
<g font-size="2.5" fill="#00f">
<text x="184.5" y="88.2" transform="rotate(-90 184.5 88.2)">RESET</text>
<text x="188" y="88.2" transform="rotate(-90 188 88.2)">BOOT</text>
<text x="191.9" y="87.6" transform="rotate(-90 191.9 87.6)">INT</text>
<text x="195.4" y="87.6" transform="rotate(-90 195.4 87.6)">ADDR</text>
<text x="199" y="87.6" transform="rotate(-90 199 87.6)">SDA/TX</text>
<text x="202.5" y="87.6" transform="rotate(-90 202.5 87.6)">SCL/RX</text>
<text x="206" y="87.6" transform="rotate(-90 206 87.6)">GND</text>
<text x="209.5" y="87.6" transform="rotate(-90 209.5 87.6)">VIN</text>
<text x="183.1" y="90.5" transform="rotate(-90 183.1 90.5)">8</text>
<text x="186.6" y="90.5" transform="rotate(-90 186.6 90.5)">7</text>
<text x="190.1" y="90.7" transform="rotate(-90 190.1 90.7)">6</text>
<text x="193.7" y="90.7" transform="rotate(-90 193.7 90.7)">5</text>
<text x="197.2" y="90.7" transform="rotate(-90 197.2 90.7)">4</text>
<text x="200.7" y="90.7" transform="rotate(-90 200.7 90.7)">3</text>
<text x="204.3" y="90.7" transform="rotate(-90 204.3 90.7)">2</text>
<text x="207.8" y="90.7" transform="rotate(-90 207.8 90.7)">1</text>
</g>
<g font-size="2.1" fill="#a54b4b">
<text x="162.4" y="120">EN</text>
<text x="216.2" y="120">D23</text>
<text x="162.6" y="123.5">VP</text>
<text x="172.9" y="125.3">VP</text>
<text x="172.9" y="121.7">EN</text>
<text x="204.2" y="125.3">D22</text>
<text x="204.2" y="121.7">D23</text>
<text x="216.2" y="123.5">D22</text>
<text x="161" y="130.6">D34</text>
<text x="162.2" y="127">VN</text>
<text x="172.9" y="128.8">VN</text>
<text x="204.4" y="128.8">TX0</text>
<text x="216.2" y="130.6">RX0</text>
<text x="216.2" y="127">TX0</text>
<text x="161" y="137.6">D32</text>
<text x="161" y="134.1">D35</text>
<text x="172.9" y="135.8">D35</text>
<text x="172.9" y="132.3">D34</text>
<text x="204.2" y="135.8">D21</text>
<text x="204.3" y="132.3">RX0</text>
<text x="216.2" y="137.6">D19</text>
<text x="216.2" y="134.1">D21</text>
<text x="161" y="141.2">D33</text>
<text x="172.9" y="142.9">D33</text>
<text x="172.9" y="139.4">D32</text>
<text x="204.2" y="142.9">D18</text>
<text x="204.2" y="139.4">D19</text>
<text x="216.2" y="141.2">D18</text>
<text x="161" y="148.2">D26</text>
<text x="161" y="144.7">D25</text>
<text x="172.9" y="149.9">D26</text>
<text x="172.9" y="146.4">D25</text>
<text x="204.4" y="149.9">TX2</text>
<text x="205.6" y="146.4">D5</text>
<text x="216.2" y="148.2">TX2</text>
<text x="216.2" y="144.7">D5</text>
<text x="161" y="155.3">D14</text>
<text x="161" y="151.7">D27</text>
<text x="172.9" y="153.5">D27</text>
<text x="204.3" y="153.5">RX2</text>
<text x="216.2" y="155.3">D4</text>
<text x="216.2" y="151.7">RX2</text>
<text x="161" y="158.8">D12</text>
<text x="172.9" y="160.5">D12</text>
<text x="172.9" y="157">D14</text>
<text x="205.6" y="160.5">D2</text>
<text x="205.6" y="157">D4</text>
<text x="216.2" y="158.8">D2</text>
<text x="159.1" y="165.9">GND2</text>
<text x="161" y="162.3">D13</text>
<text x="172.9" y="167.6">GND2</text>
<text x="172.9" y="164.1">D13</text>
<text x="203.7" y="167.6">GND</text>
<text x="204.2" y="164.1">D15</text>
<text x="216.2" y="165.9">GND</text>
<text x="216.2" y="162.3">D15</text>
<text x="161.4" y="169.4">VIN</text>
<text x="172.9" y="171.1">VIN</text>
<text x="204.4" y="171.1">3V3</text>
<text x="216.2" y="169.4">3V3</text>
</g>
</svg>
